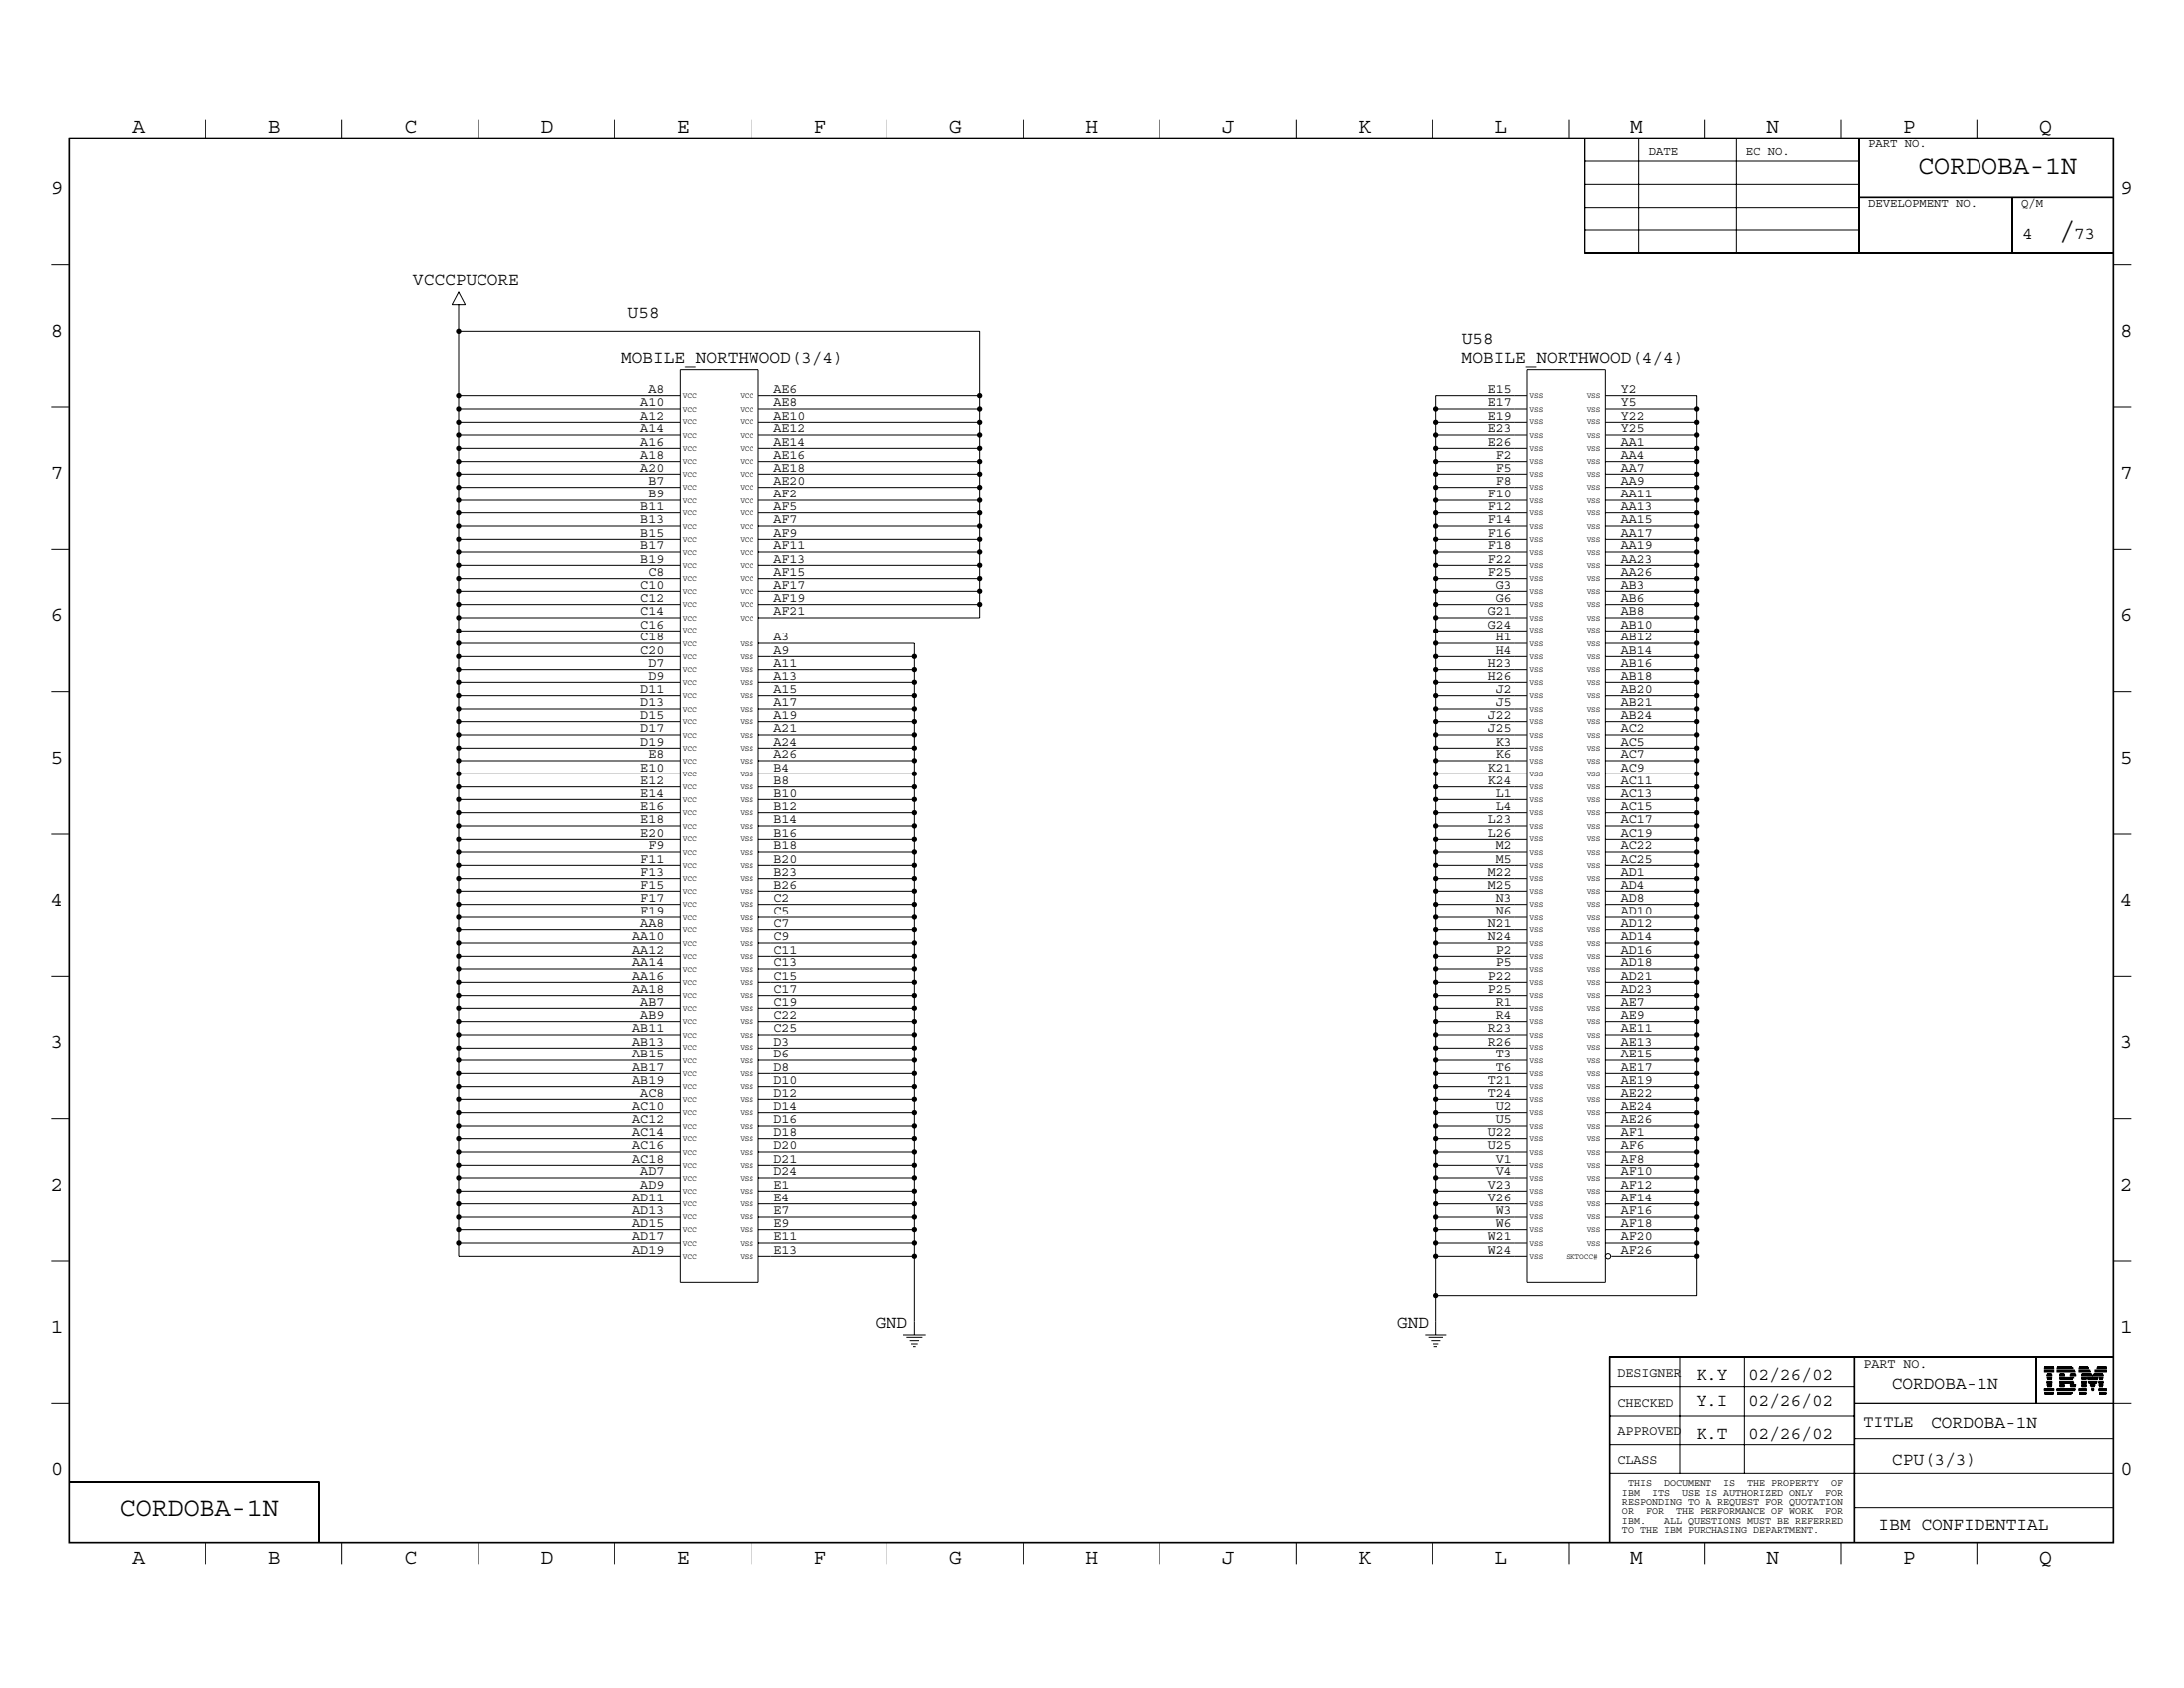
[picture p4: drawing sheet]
<svg xmlns="http://www.w3.org/2000/svg" width="279mm" height="216mm" viewBox="0 0 279 216" stroke-linecap="round" stroke-linejoin="round" font-family="sans-serif">
<g fill="none" stroke="#000" stroke-width=".13">
<path d="M8.9 17.7h261.4v179.7h-261.4zM9 17.7h261.3v179.6h-261.3zM26.3 15.3v2.4M43.8 15.3v2.4M61.2 15.3v2.4M78.7 15.3v2.4M96.1 15.3v2.4M113.5 15.3v2.4M130.9 15.3v2.4M148.3 15.3v2.4M165.8 15.3v2.4M183.2 15.3v2.4"/>
<path d="M200.7 15.3v2.4M202.8 17.7v14.7h67.5M209.6 17.7v14.7M218 15.3v2.4M222.2 17.7v14.7M235.5 15.3v2.4M237.8 17.7v14.7M237.9 17.7v14.7M252.9 15.3v2.4M6.5 33.9h2.4M58.7 37.3l.8 1.6h-1.7zM58.7 38.9v3.4"/>
<path d="M202.8 32.3h67.5M202.8 29.5h35M202.8 26.5h35M202.8 23.5h35M202.8 20.6h35M237.8 25.2h32.5M237.8 25.1h32.5M257.4 25.2v7.2M257.5 25.2v7.2M270.3 33.9h2.4M6.5 52.1h2.4M58.7 50.6v-8.3h66.6v20"/>
<path d="M58.7 50.6v110.1h28.3M58.7 59h28.3M58.7 57.3h28.3M58.7 55.6h28.3M58.7 54h28.3M58.7 52.3h28.3M58.7 50.6h28.3M87 47.3h10v116.7h-10zM97 59h28.3M97 57.3h28.3M97 55.6h28.3M97 54h28.3"/>
<path d="M97 52.3h28.3M97 50.6h28.3M195.3 52.3h-11.6v1.7M195.3 54h-11.6v1.6M195.3 55.6h-11.6v1.7M195.3 57.3h-11.6v1.7M195.3 59h-11.6v1.6M195.3 50.6h-11.6v1.7M195.3 47.3h10.1v116.7h-10.1zM205.4 50.6h11.6v1.7h-11.6M217 59v1.6h-11.6M217 57.3v1.7h-11.6"/>
<path d="M217 55.6v1.7h-11.6M217 54v1.6h-11.6M217 52.3v1.7h-11.6M270.3 52.1h2.4M6.5 70.3h2.4M58.7 79h28.3M58.7 77.3h28.3M58.7 75.6h28.3M58.7 74h28.3M58.7 72.3h28.3M58.7 70.6h28.3M58.7 69h28.3"/>
<path d="M58.7 67.3h28.3M58.7 65.6h28.3M58.7 64h28.3M58.7 62.3h28.3M58.7 60.6h28.3M97 77.3h28.3M97 75.6h28.3M97 74h28.3M97 72.3h28.3M97 70.6h28.3M97 69h28.3M97 67.3h28.3"/>
<path d="M97 62.3h28.3M97 60.6h28.3M125.3 64v1.6h-28.3M125.3 62.3v1.7h-28.3M125.3 65.6v13.4h-28.3M195.3 60.6h-11.6v1.7M195.3 62.3h-11.6v1.7M195.3 64h-11.6v1.6M195.3 65.6h-11.6v1.7M195.3 67.3h-11.6v1.7M195.3 69h-11.6v1.6M195.3 70.6h-11.6v1.7"/>
<path d="M195.3 72.3h-11.6v1.7M195.3 74h-11.6v1.6M195.3 75.6h-11.6v1.7M195.3 77.3h-11.6v1.7M195.3 79h-11.6v1.7M217 79v1.7h-11.6M217 77.3v1.7h-11.6M217 75.6v1.7h-11.6M217 74v1.6h-11.6M217 72.3v1.7h-11.6M217 70.6v1.7h-11.6M217 69v1.6h-11.6"/>
<path d="M217 67.3v1.7h-11.6M217 65.6v1.7h-11.6M217 64v1.6h-11.6M217 62.3v1.7h-11.6M217 60.6v1.7h-11.6M270.3 70.3h2.4M6.5 88.5h2.4M58.7 99h28.3M58.7 97.3h28.3M58.7 95.7h28.3M58.7 94h28.3M58.7 92.3h28.3"/>
<path d="M58.7 90.7h28.3M58.7 89h28.3M58.7 87.3h28.3M58.7 85.7h28.3M58.7 84h28.3M58.7 82.3h28.3M58.7 80.7h28.3M97 82.3h20v76.7M97 99h20M97 97.3h20M97 95.7h20M97 94h20"/>
<path d="M97 92.3h20M97 90.7h20M97 89h20M97 87.3h20M97 85.7h20M97 84h20M195.3 80.7h-11.6v1.6M195.3 82.3h-11.6v1.7M195.3 84h-11.6v1.7M195.3 85.7h-11.6v1.6M195.3 87.3h-11.6v1.7M195.3 89h-11.6v1.7"/>
<path d="M195.3 90.7h-11.6v1.6M195.3 92.3h-11.6v1.7M195.3 94h-11.6v1.7M195.3 95.7h-11.6v1.6M195.3 97.3h-11.6v1.7M195.3 99h-11.6v1.7M217 99v1.7h-11.6M217 97.3v1.7h-11.6M217 95.7v1.6h-11.6M217 94v1.7h-11.6M217 92.3v1.7h-11.6M217 90.7v1.6h-11.6"/>
<path d="M217 89v1.7h-11.6M217 87.3v1.7h-11.6M217 85.7v1.6h-11.6M217 84v1.7h-11.6M217 82.3v1.7h-11.6M217 80.7v1.6h-11.6M270.3 88.5h2.4M6.5 106.7h2.4M58.7 119h28.3M58.7 117.3h28.3M58.7 115.7h28.3M58.7 114h28.3"/>
<path d="M58.7 112.4h28.3M58.7 110.7h28.3M58.7 109h28.3M58.7 107.4h28.3M58.7 105.7h28.3M58.7 104h28.3M58.7 102.3h28.3M58.7 100.7h28.3M97 119h20M97 117.3h20M97 115.7h20M97 114h20"/>
<path d="M97 112.4h20M97 110.7h20M97 109h20M97 107.4h20M97 105.7h20M97 104h20M97 102.3h20M97 100.7h20M195.3 100.7h-11.6v1.6M195.3 102.3h-11.6v1.7M195.3 104h-11.6v1.7M195.3 105.7h-11.6v1.7"/>
<path d="M195.3 107.4h-11.6v1.6M195.3 109h-11.6v1.7M195.3 110.7h-11.6v1.7M195.3 112.4h-11.6v1.6M195.3 114h-11.6v1.7M195.3 115.7h-11.6v1.6M195.3 117.3h-11.6v1.7M195.3 119h-11.6v1.6M217 119v1.6h-11.6M217 117.3v1.7h-11.6M217 115.7v1.6h-11.6M217 114v1.7h-11.6"/>
<path d="M217 112.4v1.6h-11.6M217 110.7v1.7h-11.6M217 109v1.7h-11.6M217 107.4v1.6h-11.6M217 105.7v1.7h-11.6M217 104v1.7h-11.6M217 102.3v1.7h-11.6M217 100.7v1.6h-11.6M270.3 106.7h2.4M6.5 124.9h2.4M58.7 139h28.3M58.7 137.3h28.3"/>
<path d="M58.7 135.6h28.3M58.7 134h28.3M58.7 132.3h28.3M58.7 130.6h28.3M58.7 128.9h28.3M58.7 127.3h28.3M58.7 125.6h28.3M58.7 124h28.3M58.7 122.3h28.3M58.7 120.6h28.3M97 139h20M97 137.3h20"/>
<path d="M97 135.6h20M97 134h20M97 132.3h20M97 130.6h20M97 128.9h20M97 127.3h20M97 125.6h20M97 124h20M97 122.3h20M97 120.6h20M195.3 120.6h-11.6v1.7M195.3 122.3h-11.6v1.7"/>
<path d="M195.3 124h-11.6v1.6M195.3 125.6h-11.6v1.7M195.3 127.3h-11.6v1.6M195.3 128.9h-11.6v1.7M195.3 130.6h-11.6v1.7M195.3 132.3h-11.6v1.7M195.3 134h-11.6v1.6M195.3 135.6h-11.6v1.7M195.3 137.3h-11.6v1.7M195.3 139h-11.6v1.6M217 139v1.6h-11.6M217 137.3v1.7h-11.6"/>
<path d="M217 135.6v1.7h-11.6M217 134v1.6h-11.6M217 132.3v1.7h-11.6M217 130.6v1.7h-11.6M217 128.9v1.7h-11.6M217 127.3v1.6h-11.6M217 125.6v1.7h-11.6M217 124v1.6h-11.6M217 122.3v1.7h-11.6M217 120.6v1.7h-11.6M270.3 124.9h2.4M6.5 143.1h2.4"/>
<path d="M58.7 159h28.3M58.7 157.3h28.3M58.7 155.7h28.3M58.7 154h28.3M58.7 152.3h28.3M58.7 150.6h28.3M58.7 149h28.3M58.7 147.3h28.3M58.7 145.6h28.3M58.7 144h28.3M58.7 142.3h28.3M58.7 140.6h28.3"/>
<path d="M97 159h20M97 157.3h20M97 155.7h20M97 154h20M97 152.3h20M97 150.6h20M97 149h20M97 147.3h20M97 145.6h20M97 144h20M97 142.3h20M97 140.6h20"/>
<path d="M117 159v1.7h-20M195.3 140.6h-11.6v1.7M195.3 142.3h-11.6v1.7M195.3 144h-11.6v1.6M195.3 145.6h-11.6v1.7M195.3 147.3h-11.6v1.7M195.3 149h-11.6v1.6M195.3 150.6h-11.6v1.7M195.3 152.3h-11.6v1.7M195.3 154h-11.6v1.7M195.3 155.7h-11.6v1.6M195.3 157.3h-11.6v1.7"/>
<path d="M195.3 159h-11.6v1.7M217 157.3v1.7h-11.6M217 155.7v1.6h-11.6M217 154v1.7h-11.6M217 152.3v1.7h-11.6M217 150.6v1.7h-11.6M217 149v1.6h-11.6M217 147.3v1.7h-11.6M217 145.6v1.7h-11.6M217 144v1.6h-11.6M217 142.3v1.7h-11.6M217 140.6v1.7h-11.6"/>
<path d="M217 159v6.7h-33.3M270.3 143.1h2.4M6.5 179.5h2.4M6.5 161.3h2.4M115.6 170.7h2.8M116 171.1h2M116.4 171.5h1.2M116.6 172h.8M116.8 172.3h.4M117 160.7v10M182.3 170.7h2.8M182.7 171.1h2"/>
<path d="M183 171.5h1.3M183.3 172h.8M183.5 172.3h.4M183.7 165.7v5M195.3 160.7h-11.6v5M205.9 173.7h64.4M205.9 177.4h31.3M206 173.6v23.7M206.2 160.7h10.8M214.9 173.6v14.8M223.2 173.6v14.8M237.2 173.6v23.7"/>
<path d="M237.2 179.5h35.5M237.3 173.6v23.7M260.4 173.6v5.9M260.5 173.6v5.9M261.5 177.8h1.2v.1h-1.2zM261.5 177.7h1.2v.1h-1.2zM261.5 177.6h1.2v.1h-1.2zM261.5 175.4h1.2v.1h-1.2zM261.5 175.3h1.2h-1.2zM261.5 175h1.2v.1h-1.2zM261.5 178.3h1.2h-1.2M261.5 178.2h1.2h-1.2"/>
<path d="M261.5 178.1h1.2h-1.2M261.5 175.4h1.2h-1.2M261.5 174.9h1.2h-1.2M261.5 174.8h1.2h-1.2M261.9 177.1h.6v.1h-.6zM261.9 176.9h.6v.1h-.6zM261.9 176.8h.6v.1h-.6zM261.9 176.7h.6v.1h-.6zM261.9 176.2h.6v.1h-.6zM261.9 175.9h.6v.1h-.6zM261.9 175.9h.6h-.6zM261.9 177.4h.6h-.6"/>
<path d="M261.9 177.3h.6h-.6M261.9 176.4h.6h-.6M261.9 175.8h.6h-.6M263.1 175h2.1v.1h-2.1zM263.1 177.8h2.2v.1h-2.2zM263.1 177.7h2.3v.1h-2.3zM263.1 177.6h2.3v.1h-2.3zM263.1 175.4h2.3v.1h-2.3zM263.1 175.3h2.2h-2.2zM263.1 178.3h1.9h-1.9M263.1 178.2h2h-2M263.1 178.1h2.1h-2.1"/>
<path d="M263.1 174.9h2h-2M263.1 174.8h1.9h-1.9M263.1 175.4h2.3h-2.3M263.5 176.9h1.8v.1h-1.8zM263.5 176.8h1.7v.1h-1.7zM263.5 176.7h1.7v.1h-1.7zM263.5 176.2h1.8v.1h-1.8zM263.5 177.1h.6v.1h-.6zM263.5 175.9h.6v.1h-.6zM263.5 175.9h.6h-.6zM263.5 176.4h1.7h-1.7M263.5 177.4h.6h-.6"/>
<path d="M263.5 177.3h.6h-.6M263.5 175.8h.6h-.6M264.8 177.1h.7v.1h-.7zM264.8 175.9h.7v.1h-.7zM264.8 175.9h.7h-.7zM264.8 177.4h.7h-.7M264.8 177.3h.7h-.7M264.8 175.8h.7h-.7M265.9 177.8h1v.1h-1zM265.9 177.7h1v.1h-1zM265.9 177.6h1v.1h-1zM265.9 175.4h1.5v.1h-1.5z"/>
<path d="M265.9 175.3h1.4h-1.4zM265.9 175h1.2v.1h-1.2zM265.9 178.3h1h-1M265.9 178.2h1h-1M265.9 178.1h1h-1M265.9 175.4h1.5h-1.5M265.9 174.9h1.2h-1.2M265.9 174.8h1.1h-1.1M266.3 177.1h.6v.1h-.6zM266.3 176.9h.6v.1h-.6zM266.3 176.8h.6v.1h-.6zM266.3 176.7h.6v.1h-.6z"/>
<path d="M266.3 176.2h.6v.1h-.6zM266.3 175.9h1.3v.1h-1.3zM266.3 175.9h1.2h-1.2zM266.3 177.4h.6h-.6M266.3 177.3h.6h-.6M266.3 176.4h.6h-.6M266.3 175.8h1.2h-1.2M267 176.2h1.3v.1h-1.3zM267 176.4h1.3h-1.3M267.1 176.7h1.1v.1h-1.1zM267.2 176.9h.9v.1h-.9zM267.2 176.8h.9v.1h-.9z"/>
<path d="M267.4 177.1h.6v.1h-.6zM267.4 177.3h.6h-.6M267.5 177.4h.4h-.4M267.5 177.7h.3v.1h-.3zM267.5 177.6h.3v.1h-.3zM267.6 177.8l.1 .1zM267.7 175.9h1.3v.1h-1.3zM267.8 175.9h1.2h-1.2zM267.8 175.8h1.2h-1.2M268 175.4h1.4v.1h-1.4zM268 175.3h1.4h-1.4zM268 175.4h1.4h-1.4"/>
<path d="M268.2 175h1.2v.1h-1.2zM268.2 174.9h1.2h-1.2M268.3 174.8h1.1h-1.1M268.5 177.8h.9v.1h-.9zM268.5 177.7h.9v.1h-.9zM268.5 177.6h.9v.1h-.9zM268.5 177.1h.5v.1h-.5zM268.5 176.9h.5v.1h-.5zM268.5 176.8h.5v.1h-.5zM268.5 176.7h.5v.1h-.5zM268.5 176.2h.5v.1h-.5zM268.5 178.3h.9h-.9"/>
<path d="M268.5 178.2h.9h-.9M268.5 178.1h.9h-.9M268.5 177.4h.5h-.5M268.5 177.3h.5h-.5M268.5 176.4h.5h-.5M270.3 173.6h-64.4v23.7M270.3 161.3h2.4M8.9 189.6h31.9v7.7M8.9 189.7h31.9M26.3 197.3v2.8M40.7 189.6v7.7M43.8 197.3v2.8"/>
<path d="M61.2 197.3v2.8M78.7 197.3v2.8M96.1 197.3v2.8M113.5 197.3v2.8M130.9 197.3v2.8M148.3 197.3v2.8M165.8 197.3v2.8M183.2 197.3v2.8M200.7 197.3v2.8M205.9 188.4h64.4M205.9 184.7h31.3M205.9 181.1h31.3"/>
<path d="M218 197.3v2.8M235.5 197.3v2.8M237.2 192.9h33.1M237.2 184h33.1M252.9 197.3v2.8"/>
<circle cx="205.7" cy="160.7" r=".34"/>
</g>
<g fill="#000">
<circle cx="58.7" cy="42.3" r=".34"/>
<circle cx="58.7" cy="55.6" r=".34"/>
<circle cx="58.7" cy="52.3" r=".34"/>
<circle cx="58.7" cy="59" r=".34"/>
<circle cx="58.7" cy="54" r=".34"/>
<circle cx="58.7" cy="57.3" r=".34"/>
<circle cx="58.7" cy="50.6" r=".34"/>
<circle cx="125.3" cy="54" r=".34"/>
<circle cx="125.3" cy="50.6" r=".34"/>
<circle cx="125.3" cy="59" r=".34"/>
<circle cx="125.3" cy="57.3" r=".34"/>
<circle cx="125.3" cy="52.3" r=".34"/>
<circle cx="125.3" cy="55.6" r=".34"/>
<circle cx="183.7" cy="59" r=".34"/>
<circle cx="183.7" cy="52.3" r=".34"/>
<circle cx="183.7" cy="54" r=".34"/>
<circle cx="183.7" cy="57.3" r=".34"/>
<circle cx="183.7" cy="55.6" r=".34"/>
<circle cx="217" cy="57.3" r=".34"/>
<circle cx="217" cy="54" r=".34"/>
<circle cx="217" cy="59" r=".34"/>
<circle cx="217" cy="55.6" r=".34"/>
<circle cx="217" cy="52.3" r=".34"/>
<circle cx="58.7" cy="77.3" r=".34"/>
<circle cx="58.7" cy="67.3" r=".34"/>
<circle cx="58.7" cy="74" r=".34"/>
<circle cx="58.7" cy="60.6" r=".34"/>
<circle cx="58.7" cy="70.6" r=".34"/>
<circle cx="58.7" cy="69" r=".34"/>
<circle cx="58.7" cy="75.6" r=".34"/>
<circle cx="58.7" cy="64" r=".34"/>
<circle cx="58.7" cy="62.3" r=".34"/>
<circle cx="58.7" cy="79" r=".34"/>
<circle cx="58.7" cy="65.6" r=".34"/>
<circle cx="58.7" cy="72.3" r=".34"/>
<circle cx="125.3" cy="75.6" r=".34"/>
<circle cx="125.3" cy="60.6" r=".34"/>
<circle cx="125.3" cy="74" r=".34"/>
<circle cx="125.3" cy="72.3" r=".34"/>
<circle cx="125.3" cy="70.6" r=".34"/>
<circle cx="125.3" cy="67.3" r=".34"/>
<circle cx="125.3" cy="77.3" r=".34"/>
<circle cx="125.3" cy="62.3" r=".34"/>
<circle cx="125.3" cy="65.6" r=".34"/>
<circle cx="125.3" cy="69" r=".34"/>
<circle cx="125.3" cy="64" r=".34"/>
<circle cx="183.7" cy="70.6" r=".34"/>
<circle cx="183.7" cy="69" r=".34"/>
<circle cx="183.7" cy="77.3" r=".34"/>
<circle cx="183.7" cy="75.6" r=".34"/>
<circle cx="183.7" cy="79" r=".34"/>
<circle cx="183.7" cy="65.6" r=".34"/>
<circle cx="183.7" cy="67.3" r=".34"/>
<circle cx="183.7" cy="74" r=".34"/>
<circle cx="183.7" cy="60.6" r=".34"/>
<circle cx="183.7" cy="62.3" r=".34"/>
<circle cx="183.7" cy="64" r=".34"/>
<circle cx="183.7" cy="72.3" r=".34"/>
<circle cx="217" cy="74" r=".34"/>
<circle cx="217" cy="70.6" r=".34"/>
<circle cx="217" cy="75.6" r=".34"/>
<circle cx="217" cy="77.3" r=".34"/>
<circle cx="217" cy="60.6" r=".34"/>
<circle cx="217" cy="79" r=".34"/>
<circle cx="217" cy="65.6" r=".34"/>
<circle cx="217" cy="69" r=".34"/>
<circle cx="217" cy="67.3" r=".34"/>
<circle cx="217" cy="62.3" r=".34"/>
<circle cx="217" cy="72.3" r=".34"/>
<circle cx="217" cy="64" r=".34"/>
<circle cx="58.7" cy="99" r=".34"/>
<circle cx="58.7" cy="95.7" r=".34"/>
<circle cx="58.7" cy="90.7" r=".34"/>
<circle cx="58.7" cy="82.3" r=".34"/>
<circle cx="58.7" cy="94" r=".34"/>
<circle cx="58.7" cy="97.3" r=".34"/>
<circle cx="58.7" cy="92.3" r=".34"/>
<circle cx="58.7" cy="89" r=".34"/>
<circle cx="58.7" cy="87.3" r=".34"/>
<circle cx="58.7" cy="85.7" r=".34"/>
<circle cx="58.7" cy="84" r=".34"/>
<circle cx="58.7" cy="80.7" r=".34"/>
<circle cx="117" cy="99" r=".34"/>
<circle cx="117" cy="97.3" r=".34"/>
<circle cx="117" cy="90.7" r=".34"/>
<circle cx="117" cy="87.3" r=".34"/>
<circle cx="117" cy="85.7" r=".34"/>
<circle cx="117" cy="94" r=".34"/>
<circle cx="117" cy="92.3" r=".34"/>
<circle cx="117" cy="95.7" r=".34"/>
<circle cx="117" cy="84" r=".34"/>
<circle cx="117" cy="89" r=".34"/>
<circle cx="183.7" cy="94" r=".34"/>
<circle cx="183.7" cy="85.7" r=".34"/>
<circle cx="183.7" cy="87.3" r=".34"/>
<circle cx="183.7" cy="89" r=".34"/>
<circle cx="183.7" cy="84" r=".34"/>
<circle cx="183.7" cy="97.3" r=".34"/>
<circle cx="183.7" cy="82.3" r=".34"/>
<circle cx="183.7" cy="80.7" r=".34"/>
<circle cx="183.7" cy="95.7" r=".34"/>
<circle cx="183.7" cy="99" r=".34"/>
<circle cx="183.7" cy="90.7" r=".34"/>
<circle cx="183.7" cy="92.3" r=".34"/>
<circle cx="217" cy="85.7" r=".34"/>
<circle cx="217" cy="82.3" r=".34"/>
<circle cx="217" cy="89" r=".34"/>
<circle cx="217" cy="99" r=".34"/>
<circle cx="217" cy="87.3" r=".34"/>
<circle cx="217" cy="80.7" r=".34"/>
<circle cx="217" cy="95.7" r=".34"/>
<circle cx="217" cy="92.3" r=".34"/>
<circle cx="217" cy="97.3" r=".34"/>
<circle cx="217" cy="94" r=".34"/>
<circle cx="217" cy="90.7" r=".34"/>
<circle cx="217" cy="84" r=".34"/>
<circle cx="58.7" cy="114" r=".34"/>
<circle cx="58.7" cy="117.3" r=".34"/>
<circle cx="58.7" cy="100.7" r=".34"/>
<circle cx="58.7" cy="102.3" r=".34"/>
<circle cx="58.7" cy="110.6" r=".34"/>
<circle cx="58.7" cy="118.9" r=".34"/>
<circle cx="58.7" cy="105.7" r=".34"/>
<circle cx="58.7" cy="107.3" r=".34"/>
<circle cx="58.7" cy="112.3" r=".34"/>
<circle cx="58.7" cy="104" r=".34"/>
<circle cx="58.7" cy="109" r=".34"/>
<circle cx="58.7" cy="115.6" r=".34"/>
<circle cx="117" cy="110.6" r=".34"/>
<circle cx="117" cy="117.3" r=".34"/>
<circle cx="117" cy="104" r=".34"/>
<circle cx="117" cy="107.3" r=".34"/>
<circle cx="117" cy="118.9" r=".34"/>
<circle cx="117" cy="112.3" r=".34"/>
<circle cx="117" cy="114" r=".34"/>
<circle cx="117" cy="105.7" r=".34"/>
<circle cx="117" cy="115.6" r=".34"/>
<circle cx="117" cy="109" r=".34"/>
<circle cx="117" cy="100.7" r=".34"/>
<circle cx="117" cy="102.3" r=".34"/>
<circle cx="183.7" cy="105.7" r=".34"/>
<circle cx="183.7" cy="110.6" r=".34"/>
<circle cx="183.7" cy="117.3" r=".34"/>
<circle cx="183.7" cy="114" r=".34"/>
<circle cx="183.7" cy="102.3" r=".34"/>
<circle cx="183.7" cy="109" r=".34"/>
<circle cx="183.7" cy="104" r=".34"/>
<circle cx="183.7" cy="100.7" r=".34"/>
<circle cx="183.7" cy="118.9" r=".34"/>
<circle cx="183.7" cy="112.3" r=".34"/>
<circle cx="183.7" cy="115.6" r=".34"/>
<circle cx="183.7" cy="107.3" r=".34"/>
<circle cx="217" cy="110.6" r=".34"/>
<circle cx="217" cy="105.7" r=".34"/>
<circle cx="217" cy="102.3" r=".34"/>
<circle cx="217" cy="104" r=".34"/>
<circle cx="217" cy="114" r=".34"/>
<circle cx="217" cy="107.3" r=".34"/>
<circle cx="217" cy="100.7" r=".34"/>
<circle cx="217" cy="117.3" r=".34"/>
<circle cx="217" cy="115.6" r=".34"/>
<circle cx="217" cy="109" r=".34"/>
<circle cx="217" cy="118.9" r=".34"/>
<circle cx="217" cy="112.3" r=".34"/>
<circle cx="58.7" cy="125.6" r=".34"/>
<circle cx="58.7" cy="122.3" r=".34"/>
<circle cx="58.7" cy="123.9" r=".34"/>
<circle cx="58.7" cy="130.6" r=".34"/>
<circle cx="58.7" cy="128.9" r=".34"/>
<circle cx="58.7" cy="120.6" r=".34"/>
<circle cx="58.7" cy="134" r=".34"/>
<circle cx="58.7" cy="127.3" r=".34"/>
<circle cx="58.7" cy="137.3" r=".34"/>
<circle cx="58.7" cy="135.6" r=".34"/>
<circle cx="58.7" cy="132.3" r=".34"/>
<circle cx="58.7" cy="139" r=".34"/>
<circle cx="117" cy="125.6" r=".34"/>
<circle cx="117" cy="132.3" r=".34"/>
<circle cx="117" cy="123.9" r=".34"/>
<circle cx="117" cy="120.6" r=".34"/>
<circle cx="117" cy="135.6" r=".34"/>
<circle cx="117" cy="130.6" r=".34"/>
<circle cx="117" cy="134" r=".34"/>
<circle cx="117" cy="128.9" r=".34"/>
<circle cx="117" cy="139" r=".34"/>
<circle cx="117" cy="122.3" r=".34"/>
<circle cx="117" cy="127.3" r=".34"/>
<circle cx="117" cy="137.3" r=".34"/>
<circle cx="183.7" cy="132.3" r=".34"/>
<circle cx="183.7" cy="122.3" r=".34"/>
<circle cx="183.7" cy="134" r=".34"/>
<circle cx="183.7" cy="139" r=".34"/>
<circle cx="183.7" cy="127.3" r=".34"/>
<circle cx="183.7" cy="123.9" r=".34"/>
<circle cx="183.7" cy="137.3" r=".34"/>
<circle cx="183.7" cy="125.6" r=".34"/>
<circle cx="183.7" cy="120.6" r=".34"/>
<circle cx="183.7" cy="128.9" r=".34"/>
<circle cx="183.7" cy="135.6" r=".34"/>
<circle cx="183.7" cy="130.6" r=".34"/>
<circle cx="217" cy="123.9" r=".34"/>
<circle cx="217" cy="132.3" r=".34"/>
<circle cx="217" cy="125.6" r=".34"/>
<circle cx="217" cy="120.6" r=".34"/>
<circle cx="217" cy="130.6" r=".34"/>
<circle cx="217" cy="139" r=".34"/>
<circle cx="217" cy="127.3" r=".34"/>
<circle cx="217" cy="128.9" r=".34"/>
<circle cx="217" cy="122.3" r=".34"/>
<circle cx="217" cy="135.6" r=".34"/>
<circle cx="217" cy="134" r=".34"/>
<circle cx="217" cy="137.3" r=".34"/>
<circle cx="58.7" cy="142.3" r=".34"/>
<circle cx="58.7" cy="144" r=".34"/>
<circle cx="58.7" cy="157.3" r=".34"/>
<circle cx="58.7" cy="154" r=".34"/>
<circle cx="58.7" cy="150.6" r=".34"/>
<circle cx="58.7" cy="147.3" r=".34"/>
<circle cx="58.7" cy="149" r=".34"/>
<circle cx="58.7" cy="155.7" r=".34"/>
<circle cx="58.7" cy="145.6" r=".34"/>
<circle cx="58.7" cy="140.6" r=".34"/>
<circle cx="58.7" cy="159" r=".34"/>
<circle cx="58.7" cy="152.3" r=".34"/>
<circle cx="117" cy="145.6" r=".34"/>
<circle cx="117" cy="144" r=".34"/>
<circle cx="117" cy="140.6" r=".34"/>
<circle cx="117" cy="149" r=".34"/>
<circle cx="117" cy="142.3" r=".34"/>
<circle cx="117" cy="147.3" r=".34"/>
<circle cx="117" cy="157.3" r=".34"/>
<circle cx="117" cy="154" r=".34"/>
<circle cx="117" cy="150.6" r=".34"/>
<circle cx="117" cy="152.3" r=".34"/>
<circle cx="117" cy="159" r=".34"/>
<circle cx="117" cy="155.7" r=".34"/>
<circle cx="183.7" cy="157.3" r=".34"/>
<circle cx="183.7" cy="147.3" r=".34"/>
<circle cx="183.7" cy="154" r=".34"/>
<circle cx="183.7" cy="159" r=".34"/>
<circle cx="183.7" cy="142.3" r=".34"/>
<circle cx="183.7" cy="150.6" r=".34"/>
<circle cx="183.7" cy="145.6" r=".34"/>
<circle cx="183.7" cy="144" r=".34"/>
<circle cx="183.7" cy="140.6" r=".34"/>
<circle cx="183.7" cy="152.3" r=".34"/>
<circle cx="183.7" cy="149" r=".34"/>
<circle cx="183.7" cy="155.7" r=".34"/>
<circle cx="217" cy="149" r=".34"/>
<circle cx="217" cy="154" r=".34"/>
<circle cx="217" cy="147.3" r=".34"/>
<circle cx="217" cy="142.3" r=".34"/>
<circle cx="217" cy="155.7" r=".34"/>
<circle cx="217" cy="150.6" r=".34"/>
<circle cx="217" cy="144" r=".34"/>
<circle cx="217" cy="145.6" r=".34"/>
<circle cx="217" cy="140.6" r=".34"/>
<circle cx="217" cy="157.3" r=".34"/>
<circle cx="217" cy="159" r=".34"/>
<circle cx="217" cy="152.3" r=".34"/>
<circle cx="117" cy="160.7" r=".34"/>
<circle cx="183.7" cy="165.7" r=".34"/>
<circle cx="183.7" cy="160.7" r=".34"/>
<circle cx="217" cy="160.7" r=".34"/>
</g>
<g font-size="3.4">
<text x="245.4" y="22.3">CORDOBA-1N</text>
<text x="263.5" y="30.6">/</text>
<text x="15.3" y="194">CORDOBA-1N</text>
</g>
<g font-size="2.7">
<text x="16.9" y="17">A</text>
<text x="34.3" y="17">B</text>
<text x="51.7" y="17">C</text>
<text x="69.2" y="17">D</text>
<text x="86.6" y="17">E</text>
<text x="104.1" y="17">F</text>
<text x="121.4" y="17">G</text>
<text x="138.9" y="17">H</text>
<text x="156.3" y="17">J</text>
<text x="173.7" y="17">K</text>
<text x="191.2" y="17">L</text>
<text x="208.5" y="17">M</text>
<text x="226" y="17">N</text>
<text x="243.4" y="17">P</text>
<text x="260.9" y="17">Q</text>
<text x="6.4" y="24.8">9</text>
<text x="271.3" y="24.8">9</text>
<text x="6.4" y="43">8</text>
<text x="271.3" y="43">8</text>
<text x="6.4" y="61.2">7</text>
<text x="271.3" y="61.2">7</text>
<text x="6.4" y="79.4">6</text>
<text x="271.3" y="79.4">6</text>
<text x="6.4" y="97.6">5</text>
<text x="271.3" y="97.6">5</text>
<text x="6.4" y="115.8">4</text>
<text x="271.3" y="115.8">4</text>
<text x="6.4" y="134">3</text>
<text x="271.3" y="134">3</text>
<text x="6.4" y="152.2">2</text>
<text x="271.3" y="152.2">2</text>
<text x="6.4" y="170.4">1</text>
<text x="271.3" y="170.4">1</text>
<text x="6.4" y="188.6">0</text>
<text x="271.3" y="188.6">0</text>
<text x="16.9" y="200.1">A</text>
<text x="34.3" y="200.1">B</text>
<text x="51.7" y="200.1">C</text>
<text x="69.2" y="200.1">D</text>
<text x="86.6" y="200.1">E</text>
<text x="104.1" y="200.1">F</text>
<text x="121.4" y="200.1">G</text>
<text x="138.9" y="200.1">H</text>
<text x="156.3" y="200.1">J</text>
<text x="173.7" y="200.1">K</text>
<text x="191.2" y="200.1">L</text>
<text x="208.5" y="200.1">M</text>
<text x="226" y="200.1">N</text>
<text x="243.4" y="200.1">P</text>
<text x="260.9" y="200.1">Q</text>
</g>
<g font-size="2.3">
<text x="258.7" y="30.7">4</text>
<text x="265.3" y="30.7">73</text>
<text x="52.8" y="36.5">VCCCPUCORE</text>
<text x="80.3" y="40.6">U58</text>
<text x="79.5" y="46.5">MOBILE_NORTHWOOD(3/4)</text>
<text x="187" y="46.5">MOBILE_NORTHWOOD(4/4)</text>
<text x="187" y="43.9">U58</text>
<text x="112" y="169.8">GND</text>
<text x="178.7" y="169.8">GND</text>
<text x="217" y="176.5">K.Y</text>
<text x="217" y="179.8">Y.I</text>
<text x="223.7" y="176.5">02/26/02</text>
<text x="223.7" y="179.8">02/26/02</text>
<text x="242.1" y="177.6">CORDOBA-1N</text>
<text x="217" y="184">K.T</text>
<text x="223.7" y="184">02/26/02</text>
<text x="247.1" y="182.6">CORDOBA-1N</text>
<text x="242.1" y="187.4">CPU(3/3)</text>
<text x="240.4" y="195.7">IBM CONFIDENTIAL</text>
</g>
<text font-size="2.1" x="238.4" y="182.5">TITLE</text>
<g font-size="1.7">
<text x="82" y="52">A10</text>
<text x="82" y="53.7">A12</text>
<text x="83" y="50.3">A8</text>
<text x="99" y="50.3">AE6</text>
<text x="99" y="52">AE8</text>
<text x="99" y="53.7">AE10</text>
<text x="190.3" y="50.3">E15</text>
<text x="190.3" y="52">E17</text>
<text x="190.3" y="53.7">E19</text>
<text x="207.3" y="50.3">Y2</text>
<text x="207.3" y="52">Y5</text>
<text x="207.3" y="53.7">Y22</text>
<text x="82" y="55.3">A14</text>
<text x="82" y="57">A16</text>
<text x="82" y="58.7">A18</text>
<text x="99" y="55.3">AE12</text>
<text x="99" y="57">AE14</text>
<text x="99" y="58.7">AE16</text>
<text x="190.3" y="55.3">E23</text>
<text x="190.3" y="57">E26</text>
<text x="191.3" y="58.7">F2</text>
<text x="207.3" y="55.3">Y25</text>
<text x="207.3" y="57">AA1</text>
<text x="207.3" y="58.7">AA4</text>
<text x="82" y="60.3">A20</text>
<text x="82" y="65.3">B11</text>
<text x="83" y="62">B7</text>
<text x="83" y="63.7">B9</text>
<text x="99" y="60.3">AE18</text>
<text x="99" y="62">AE20</text>
<text x="99" y="63.7">AF2</text>
<text x="99" y="65.3">AF5</text>
<text x="190.3" y="63.7">F10</text>
<text x="190.3" y="65.3">F12</text>
<text x="191.3" y="60.3">F5</text>
<text x="191.3" y="62">F8</text>
<text x="207.3" y="60.3">AA7</text>
<text x="207.3" y="62">AA9</text>
<text x="207.3" y="63.7">AA11</text>
<text x="207.3" y="65.3">AA13</text>
<text x="82" y="67">B13</text>
<text x="82" y="68.7">B15</text>
<text x="82" y="70.3">B17</text>
<text x="82" y="72">B19</text>
<text x="99" y="68.7">AF9</text>
<text x="99" y="70.3">AF11</text>
<text x="99" y="72">AF13</text>
<text x="99" y="67">AF7</text>
<text x="190.3" y="67">F14</text>
<text x="190.3" y="68.7">F16</text>
<text x="190.3" y="70.3">F18</text>
<text x="190.3" y="72">F22</text>
<text x="207.3" y="67">AA15</text>
<text x="207.3" y="68.7">AA17</text>
<text x="207.3" y="70.3">AA19</text>
<text x="207.3" y="72">AA23</text>
<text x="82" y="75.4">C10</text>
<text x="82" y="77">C12</text>
<text x="83" y="73.7">C8</text>
<text x="99" y="73.7">AF15</text>
<text x="99" y="75.4">AF17</text>
<text x="99" y="77">AF19</text>
<text x="190.3" y="73.7">F25</text>
<text x="191.3" y="75.4">G3</text>
<text x="191.3" y="77">G6</text>
<text x="207.3" y="73.7">AA26</text>
<text x="207.3" y="75.4">AB3</text>
<text x="207.3" y="77">AB6</text>
<text x="82" y="78.7">C14</text>
<text x="82" y="80.4">C16</text>
<text x="82" y="82">C18</text>
<text x="82" y="83.7">C20</text>
<text x="99" y="78.7">AF21</text>
<text x="99" y="82">A3</text>
<text x="99" y="83.7">A9</text>
<text x="190.3" y="78.7">G21</text>
<text x="190.3" y="80.4">G24</text>
<text x="191.3" y="82">H1</text>
<text x="191.3" y="83.7">H4</text>
<text x="207.3" y="78.7">AB8</text>
<text x="207.3" y="80.3">AB10</text>
<text x="207.3" y="82">AB12</text>
<text x="207.3" y="83.7">AB14</text>
<text x="82" y="88.6">D11</text>
<text x="83" y="85.3">D7</text>
<text x="83" y="87">D9</text>
<text x="99" y="85.3">A11</text>
<text x="99" y="87">A13</text>
<text x="99" y="88.6">A15</text>
<text x="190.3" y="85.3">H23</text>
<text x="190.3" y="87">H26</text>
<text x="191.3" y="88.6">J2</text>
<text x="207.3" y="85.3">AB16</text>
<text x="207.3" y="87">AB18</text>
<text x="207.3" y="88.6">AB20</text>
<text x="82" y="90.3">D13</text>
<text x="82" y="91.9">D15</text>
<text x="82" y="93.6">D17</text>
<text x="82" y="95.3">D19</text>
<text x="99" y="90.3">A17</text>
<text x="99" y="91.9">A19</text>
<text x="99" y="93.6">A21</text>
<text x="99" y="95.3">A24</text>
<text x="190.3" y="91.9">J22</text>
<text x="190.3" y="93.6">J25</text>
<text x="191.3" y="90.3">J5</text>
<text x="191.3" y="95.3">K3</text>
<text x="207.3" y="90.3">AB21</text>
<text x="207.3" y="91.9">AB24</text>
<text x="207.3" y="93.6">AC2</text>
<text x="207.3" y="95.3">AC5</text>
<text x="82" y="98.6">E10</text>
<text x="82" y="100.3">E12</text>
<text x="83" y="96.9">E8</text>
<text x="99" y="96.9">A26</text>
<text x="99" y="98.6">B4</text>
<text x="99" y="100.3">B8</text>
<text x="190.3" y="98.6">K21</text>
<text x="190.3" y="100.3">K24</text>
<text x="191.3" y="96.9">K6</text>
<text x="207.3" y="96.9">AC7</text>
<text x="207.3" y="98.6">AC9</text>
<text x="207.3" y="100.3">AC11</text>
<text x="82" y="102">E14</text>
<text x="82" y="103.6">E16</text>
<text x="82" y="105.3">E18</text>
<text x="82" y="107">E20</text>
<text x="99" y="102">B10</text>
<text x="99" y="103.6">B12</text>
<text x="99" y="105.3">B14</text>
<text x="99" y="107">B16</text>
<text x="190.3" y="105.3">L23</text>
<text x="190.3" y="107">L26</text>
<text x="191.3" y="102">L1</text>
<text x="191.3" y="103.6">L4</text>
<text x="207.3" y="102">AC13</text>
<text x="207.3" y="103.6">AC15</text>
<text x="207.3" y="105.3">AC17</text>
<text x="207.3" y="107">AC19</text>
<text x="82" y="110.3">F11</text>
<text x="82" y="112">F13</text>
<text x="82" y="113.6">F15</text>
<text x="83" y="108.6">F9</text>
<text x="99" y="108.6">B18</text>
<text x="99" y="110.3">B20</text>
<text x="99" y="112">B23</text>
<text x="99" y="113.6">B26</text>
<text x="190.3" y="112">M22</text>
<text x="190.3" y="113.6">M25</text>
<text x="191.3" y="108.6">M2</text>
<text x="191.3" y="110.3">M5</text>
<text x="207.3" y="108.6">AC22</text>
<text x="207.3" y="110.3">AC25</text>
<text x="207.3" y="112">AD1</text>
<text x="207.3" y="113.6">AD4</text>
<text x="82" y="115.3">F17</text>
<text x="82" y="117">F19</text>
<text x="82" y="118.6">AA8</text>
<text x="99" y="115.3">C2</text>
<text x="99" y="117">C5</text>
<text x="99" y="118.6">C7</text>
<text x="190.3" y="118.6">N21</text>
<text x="191.3" y="115.3">N3</text>
<text x="191.3" y="117">N6</text>
<text x="207.3" y="115.3">AD8</text>
<text x="207.3" y="117">AD10</text>
<text x="207.3" y="118.6">AD12</text>
<text x="80.9" y="120.3">AA10</text>
<text x="80.9" y="122">AA12</text>
<text x="80.9" y="123.6">AA14</text>
<text x="80.9" y="125.3">AA16</text>
<text x="99" y="120.3">C9</text>
<text x="99" y="122">C11</text>
<text x="99" y="123.6">C13</text>
<text x="99" y="125.3">C15</text>
<text x="190.3" y="120.3">N24</text>
<text x="190.3" y="125.3">P22</text>
<text x="191.3" y="122">P2</text>
<text x="191.3" y="123.6">P5</text>
<text x="207.3" y="120.3">AD14</text>
<text x="207.3" y="122">AD16</text>
<text x="207.3" y="123.6">AD18</text>
<text x="207.3" y="125.3">AD21</text>
<text x="80.9" y="127">AA18</text>
<text x="80.9" y="132">AB11</text>
<text x="82" y="128.7">AB7</text>
<text x="82" y="130.3">AB9</text>
<text x="99" y="127">C17</text>
<text x="99" y="128.7">C19</text>
<text x="99" y="130.3">C22</text>
<text x="99" y="132">C25</text>
<text x="190.3" y="127">P25</text>
<text x="190.3" y="132">R23</text>
<text x="191.3" y="128.7">R1</text>
<text x="191.3" y="130.3">R4</text>
<text x="207.3" y="127">AD23</text>
<text x="207.3" y="128.7">AE7</text>
<text x="207.3" y="130.3">AE9</text>
<text x="207.3" y="132">AE11</text>
<text x="80.9" y="133.7">AB13</text>
<text x="80.9" y="135.3">AB15</text>
<text x="80.9" y="137">AB17</text>
<text x="99" y="133.7">D3</text>
<text x="99" y="135.3">D6</text>
<text x="99" y="137">D8</text>
<text x="190.3" y="133.7">R26</text>
<text x="191.3" y="135.3">T3</text>
<text x="191.3" y="137">T6</text>
<text x="207.3" y="133.7">AE13</text>
<text x="207.3" y="135.3">AE15</text>
<text x="207.3" y="137">AE17</text>
<text x="80.9" y="138.7">AB19</text>
<text x="80.9" y="142">AC10</text>
<text x="80.9" y="143.7">AC12</text>
<text x="82" y="140.3">AC8</text>
<text x="99" y="138.7">D10</text>
<text x="99" y="140.3">D12</text>
<text x="99" y="142">D14</text>
<text x="99" y="143.7">D16</text>
<text x="190.3" y="138.7">T21</text>
<text x="190.3" y="140.3">T24</text>
<text x="191.3" y="142">U2</text>
<text x="191.3" y="143.7">U5</text>
<text x="207.3" y="138.7">AE19</text>
<text x="207.3" y="140.3">AE22</text>
<text x="207.3" y="142">AE24</text>
<text x="207.3" y="143.7">AE26</text>
<text x="80.9" y="145.3">AC14</text>
<text x="80.9" y="147">AC16</text>
<text x="80.9" y="148.7">AC18</text>
<text x="99" y="145.3">D18</text>
<text x="99" y="147">D20</text>
<text x="99" y="148.7">D21</text>
<text x="190.3" y="145.3">U22</text>
<text x="190.3" y="147">U25</text>
<text x="191.3" y="148.7">V1</text>
<text x="207.3" y="145.3">AF1</text>
<text x="207.3" y="147">AF6</text>
<text x="207.3" y="148.7">AF8</text>
<text x="80.9" y="153.7">AD11</text>
<text x="80.9" y="155.4">AD13</text>
<text x="82" y="150.3">AD7</text>
<text x="82" y="152">AD9</text>
<text x="99" y="150.3">D24</text>
<text x="99" y="152">E1</text>
<text x="99" y="153.7">E4</text>
<text x="99" y="155.4">E7</text>
<text x="190.3" y="152">V23</text>
<text x="190.3" y="153.7">V26</text>
<text x="191.3" y="150.3">V4</text>
<text x="191.3" y="155.4">W3</text>
<text x="207.3" y="150.3">AF10</text>
<text x="207.3" y="152">AF12</text>
<text x="207.3" y="153.7">AF14</text>
<text x="207.3" y="155.4">AF16</text>
<text x="80.9" y="157">AD15</text>
<text x="80.9" y="158.7">AD17</text>
<text x="80.9" y="160.4">AD19</text>
<text x="99" y="157">E9</text>
<text x="99" y="158.7">E11</text>
<text x="99" y="160.4">E13</text>
<text x="190.3" y="158.7">W21</text>
<text x="190.3" y="160.4">W24</text>
<text x="191.3" y="157">W6</text>
<text x="207.3" y="157">AF18</text>
<text x="207.3" y="158.7">AF20</text>
<text x="207.3" y="160.4">AF26</text>
<text x="206.9" y="176.2">DESIGNER</text>
<text x="206.9" y="179.9">CHECKED</text>
<text x="238.4" y="175">PART NO.</text>
<text x="206.9" y="183.6">APPROVED</text>
<text x="206.9" y="187.2">CLASS</text>
</g>
<g font-size="1.6">
<text x="210.9" y="19.8">DATE</text>
<text x="223.4" y="19.8">EC NO.</text>
<text x="239" y="18.8">PART NO.</text>
<text x="239" y="26.4">DEVELOPMENT NO.</text>
<text x="258.6" y="26.4">Q/M</text>
</g>
<g font-size="1.3">
<text x="207.5" y="191.3">IBM</text>
<text x="208.3" y="190.2">THIS</text>
<text x="211.3" y="191.3">ITS</text>
<text x="212.9" y="190.2">DOCUMENT</text>
<text x="215.1" y="191.3">USE IS AUTHORIZED ONLY</text>
<text x="220.5" y="190.2">IS</text>
<text x="223.5" y="190.2">THE PROPERTY</text>
<text x="233.4" y="191.3">FOR</text>
<text x="234.2" y="190.2">OF</text>
<text x="207.5" y="192.5">RESPONDING TO A REQUEST FOR QUOTATION</text>
<text x="207.5" y="193.7">OR</text>
<text x="207.5" y="194.9">IBM.</text>
<text x="207.5" y="196.1">TO THE IBM PURCHASING DEPARTMENT.</text>
<text x="210.6" y="193.7">FOR</text>
<text x="212.9" y="194.9">ALL QUESTIONS MUST BE REFERRED</text>
<text x="214.4" y="193.7">THE PERFORMANCE OF WORK</text>
<text x="233.4" y="193.7">FOR</text>
</g>
<g font-size="1">
<text x="87.4" y="52.7">VCC</text>
<text x="87.4" y="51">VCC</text>
<text x="94.7" y="52.7">VCC</text>
<text x="94.7" y="51">VCC</text>
<text x="195.7" y="52.7">VSS</text>
<text x="195.7" y="51">VSS</text>
<text x="203" y="52.7">VSS</text>
<text x="203" y="51">VSS</text>
<text x="87.4" y="59.4">VCC</text>
<text x="87.4" y="57.7">VCC</text>
<text x="87.4" y="56">VCC</text>
<text x="87.4" y="54.3">VCC</text>
<text x="94.7" y="59.4">VCC</text>
<text x="94.7" y="57.7">VCC</text>
<text x="94.7" y="56">VCC</text>
<text x="94.7" y="54.3">VCC</text>
<text x="195.7" y="59.4">VSS</text>
<text x="195.7" y="57.7">VSS</text>
<text x="195.7" y="56">VSS</text>
<text x="195.7" y="54.3">VSS</text>
<text x="203" y="59.4">VSS</text>
<text x="203" y="57.7">VSS</text>
<text x="203" y="56">VSS</text>
<text x="203" y="54.3">VSS</text>
<text x="87.4" y="66">VCC</text>
<text x="87.4" y="64.3">VCC</text>
<text x="87.4" y="62.7">VCC</text>
<text x="87.4" y="61">VCC</text>
<text x="94.7" y="66">VCC</text>
<text x="94.7" y="64.3">VCC</text>
<text x="94.7" y="62.7">VCC</text>
<text x="94.7" y="61">VCC</text>
<text x="195.7" y="66">VSS</text>
<text x="195.7" y="64.3">VSS</text>
<text x="195.7" y="62.7">VSS</text>
<text x="195.7" y="61">VSS</text>
<text x="203" y="66">VSS</text>
<text x="203" y="64.3">VSS</text>
<text x="203" y="62.7">VSS</text>
<text x="203" y="61">VSS</text>
<text x="87.4" y="71">VCC</text>
<text x="87.4" y="69.3">VCC</text>
<text x="87.4" y="67.7">VCC</text>
<text x="94.7" y="71">VCC</text>
<text x="94.7" y="69.3">VCC</text>
<text x="94.7" y="67.6">VCC</text>
<text x="195.7" y="71">VSS</text>
<text x="195.7" y="69.3">VSS</text>
<text x="195.7" y="67.7">VSS</text>
<text x="203" y="71">VSS</text>
<text x="203" y="69.3">VSS</text>
<text x="203" y="67.6">VSS</text>
<text x="87.4" y="77.6">VCC</text>
<text x="87.4" y="75.9">VCC</text>
<text x="87.4" y="74.3">VCC</text>
<text x="87.4" y="72.6">VCC</text>
<text x="94.7" y="77.6">VCC</text>
<text x="94.7" y="75.9">VCC</text>
<text x="94.7" y="74.3">VCC</text>
<text x="94.7" y="72.6">VCC</text>
<text x="195.7" y="77.6">VSS</text>
<text x="195.7" y="75.9">VSS</text>
<text x="195.7" y="74.3">VSS</text>
<text x="195.7" y="72.6">VSS</text>
<text x="203" y="77.6">VSS</text>
<text x="203" y="75.9">VSS</text>
<text x="203" y="74.3">VSS</text>
<text x="203" y="72.6">VSS</text>
<text x="87.4" y="82.6">VCC</text>
<text x="87.4" y="80.9">VCC</text>
<text x="87.4" y="79.3">VCC</text>
<text x="94.7" y="82.6">VSS</text>
<text x="94.7" y="79.3">VCC</text>
<text x="195.7" y="82.6">VSS</text>
<text x="195.7" y="80.9">VSS</text>
<text x="195.7" y="79.3">VSS</text>
<text x="203" y="82.6">VSS</text>
<text x="203" y="80.9">VSS</text>
<text x="203" y="79.3">VSS</text>
<text x="87.4" y="89.3">VCC</text>
<text x="87.4" y="87.6">VCC</text>
<text x="87.4" y="86">VCC</text>
<text x="87.4" y="84.3">VCC</text>
<text x="94.7" y="89.3">VSS</text>
<text x="94.7" y="87.6">VSS</text>
<text x="94.7" y="86">VSS</text>
<text x="94.7" y="84.3">VSS</text>
<text x="195.7" y="89.3">VSS</text>
<text x="195.7" y="87.6">VSS</text>
<text x="195.7" y="86">VSS</text>
<text x="195.7" y="84.3">VSS</text>
<text x="203" y="89.3">VSS</text>
<text x="203" y="87.6">VSS</text>
<text x="203" y="86">VSS</text>
<text x="203" y="84.3">VSS</text>
<text x="87.4" y="94.3">VCC</text>
<text x="87.4" y="92.6">VCC</text>
<text x="87.4" y="91">VCC</text>
<text x="94.7" y="94.3">VSS</text>
<text x="94.7" y="92.6">VSS</text>
<text x="94.7" y="91">VSS</text>
<text x="195.7" y="94.3">VSS</text>
<text x="195.7" y="92.6">VSS</text>
<text x="195.7" y="91">VSS</text>
<text x="203" y="94.3">VSS</text>
<text x="203" y="92.6">VSS</text>
<text x="203" y="91">VSS</text>
<text x="87.4" y="101">VCC</text>
<text x="87.4" y="99.3">VCC</text>
<text x="87.4" y="97.6">VCC</text>
<text x="87.4" y="96">VCC</text>
<text x="94.7" y="101">VSS</text>
<text x="94.7" y="99.3">VSS</text>
<text x="94.7" y="97.6">VSS</text>
<text x="94.7" y="96">VSS</text>
<text x="195.7" y="101">VSS</text>
<text x="195.7" y="99.3">VSS</text>
<text x="195.7" y="97.6">VSS</text>
<text x="195.7" y="96">VSS</text>
<text x="203" y="101">VSS</text>
<text x="203" y="99.3">VSS</text>
<text x="203" y="97.6">VSS</text>
<text x="203" y="96">VSS</text>
<text x="87.4" y="107.6">VCC</text>
<text x="87.4" y="106">VCC</text>
<text x="87.4" y="104.3">VCC</text>
<text x="87.4" y="102.6">VCC</text>
<text x="94.7" y="107.6">VSS</text>
<text x="94.7" y="106">VSS</text>
<text x="94.7" y="104.3">VSS</text>
<text x="94.7" y="102.6">VSS</text>
<text x="195.7" y="107.6">VSS</text>
<text x="195.7" y="106">VSS</text>
<text x="195.7" y="104.3">VSS</text>
<text x="195.7" y="102.6">VSS</text>
<text x="203" y="107.6">VSS</text>
<text x="203" y="106">VSS</text>
<text x="203" y="104.3">VSS</text>
<text x="203" y="102.6">VSS</text>
<text x="87.4" y="112.7">VCC</text>
<text x="87.4" y="111">VCC</text>
<text x="87.4" y="109.3">VCC</text>
<text x="94.7" y="112.7">VSS</text>
<text x="94.7" y="111">VSS</text>
<text x="94.7" y="109.3">VSS</text>
<text x="195.7" y="112.7">VSS</text>
<text x="195.7" y="111">VSS</text>
<text x="195.7" y="109.3">VSS</text>
<text x="203" y="112.7">VSS</text>
<text x="203" y="111">VSS</text>
<text x="203" y="109.3">VSS</text>
<text x="87.4" y="119.3">VCC</text>
<text x="87.4" y="117.7">VCC</text>
<text x="87.4" y="116">VCC</text>
<text x="87.4" y="114.3">VCC</text>
<text x="94.7" y="119.3">VSS</text>
<text x="94.7" y="117.7">VSS</text>
<text x="94.7" y="116">VSS</text>
<text x="94.7" y="114.3">VSS</text>
<text x="195.7" y="119.3">VSS</text>
<text x="195.7" y="117.7">VSS</text>
<text x="195.7" y="116">VSS</text>
<text x="195.7" y="114.3">VSS</text>
<text x="203" y="119.3">VSS</text>
<text x="203" y="117.7">VSS</text>
<text x="203" y="116">VSS</text>
<text x="203" y="114.3">VSS</text>
<text x="87.4" y="126">VCC</text>
<text x="87.4" y="124.3">VCC</text>
<text x="87.4" y="122.7">VCC</text>
<text x="87.4" y="121">VCC</text>
<text x="94.7" y="126">VSS</text>
<text x="94.7" y="124.3">VSS</text>
<text x="94.7" y="122.7">VSS</text>
<text x="94.7" y="121">VSS</text>
<text x="195.7" y="126">VSS</text>
<text x="195.7" y="124.3">VSS</text>
<text x="195.7" y="122.7">VSS</text>
<text x="195.7" y="121">VSS</text>
<text x="203" y="126">VSS</text>
<text x="203" y="124.3">VSS</text>
<text x="203" y="122.7">VSS</text>
<text x="203" y="121">VSS</text>
<text x="87.4" y="131">VCC</text>
<text x="87.4" y="129.3">VCC</text>
<text x="87.4" y="127.7">VCC</text>
<text x="94.7" y="131">VSS</text>
<text x="94.7" y="129.3">VSS</text>
<text x="94.7" y="127.7">VSS</text>
<text x="195.7" y="131">VSS</text>
<text x="195.7" y="129.3">VSS</text>
<text x="195.7" y="127.7">VSS</text>
<text x="203" y="131">VSS</text>
<text x="203" y="129.3">VSS</text>
<text x="203" y="127.7">VSS</text>
<text x="87.4" y="137.7">VCC</text>
<text x="87.4" y="136">VCC</text>
<text x="87.4" y="134.3">VCC</text>
<text x="87.4" y="132.7">VCC</text>
<text x="94.7" y="137.7">VSS</text>
<text x="94.7" y="136">VSS</text>
<text x="94.7" y="134.3">VSS</text>
<text x="94.7" y="132.7">VSS</text>
<text x="195.7" y="137.7">VSS</text>
<text x="195.7" y="136">VSS</text>
<text x="195.7" y="134.3">VSS</text>
<text x="195.7" y="132.7">VSS</text>
<text x="203" y="137.7">VSS</text>
<text x="203" y="136">VSS</text>
<text x="203" y="134.3">VSS</text>
<text x="203" y="132.7">VSS</text>
<text x="87.4" y="142.7">VCC</text>
<text x="87.4" y="141">VCC</text>
<text x="87.4" y="139.4">VCC</text>
<text x="94.7" y="142.7">VSS</text>
<text x="94.7" y="141">VSS</text>
<text x="94.7" y="139.4">VSS</text>
<text x="195.7" y="142.7">VSS</text>
<text x="195.7" y="141">VSS</text>
<text x="195.7" y="139.4">VSS</text>
<text x="203" y="142.7">VSS</text>
<text x="203" y="141">VSS</text>
<text x="203" y="139.4">VSS</text>
<text x="87.4" y="149.4">VCC</text>
<text x="87.4" y="147.7">VCC</text>
<text x="87.4" y="146">VCC</text>
<text x="87.4" y="144.4">VCC</text>
<text x="94.7" y="149.4">VSS</text>
<text x="94.7" y="147.7">VSS</text>
<text x="94.7" y="146">VSS</text>
<text x="94.7" y="144.4">VSS</text>
<text x="195.7" y="149.4">VSS</text>
<text x="195.7" y="147.7">VSS</text>
<text x="195.7" y="146">VSS</text>
<text x="195.7" y="144.4">VSS</text>
<text x="203" y="149.4">VSS</text>
<text x="203" y="147.7">VSS</text>
<text x="203" y="146">VSS</text>
<text x="203" y="144.4">VSS</text>
<text x="87.4" y="156">VCC</text>
<text x="87.4" y="154.3">VCC</text>
<text x="87.4" y="152.7">VCC</text>
<text x="87.4" y="151">VCC</text>
<text x="94.7" y="156">VSS</text>
<text x="94.7" y="154.3">VSS</text>
<text x="94.7" y="152.7">VSS</text>
<text x="94.7" y="151">VSS</text>
<text x="195.7" y="156">VSS</text>
<text x="195.7" y="154.3">VSS</text>
<text x="195.7" y="152.7">VSS</text>
<text x="195.7" y="151">VSS</text>
<text x="203" y="156">VSS</text>
<text x="203" y="154.3">VSS</text>
<text x="203" y="152.7">VSS</text>
<text x="203" y="151">VSS</text>
<text x="87.4" y="161">VCC</text>
<text x="87.4" y="159.3">VCC</text>
<text x="87.4" y="157.7">VCC</text>
<text x="94.7" y="161">VSS</text>
<text x="94.7" y="159.3">VSS</text>
<text x="94.7" y="157.6">VSS</text>
<text x="195.7" y="161">VSS</text>
<text x="195.7" y="159.3">VSS</text>
<text x="195.7" y="157.7">VSS</text>
<text x="200.3" y="161">SKTOCC#</text>
<text x="203" y="159.3">VSS</text>
<text x="203" y="157.6">VSS</text>
</g>
</svg>
